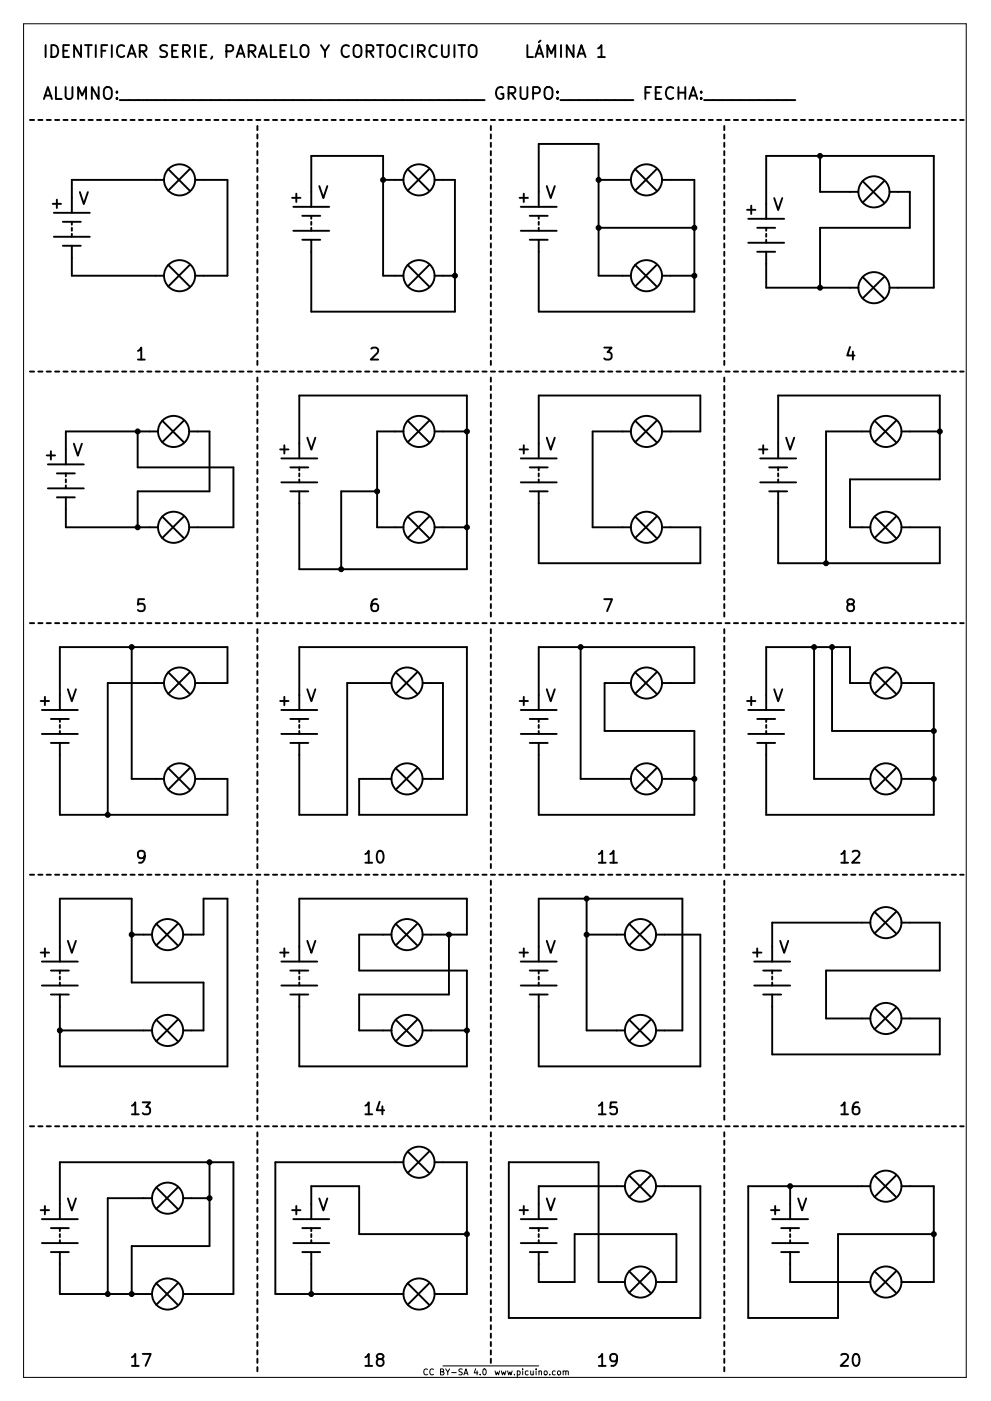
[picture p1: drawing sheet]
<svg xmlns="http://www.w3.org/2000/svg" width="210mm" height="297mm" viewBox="0 0 210 297" stroke-linecap="round" stroke-linejoin="round" font-family="sans-serif">
<path d="M5 5h200v287h-200zM90.7 290.4a.58 .58 0 0 0-.8 .5 .58 .58 0 0 0 .7 .6l.1-.1M94 289.6h20.3M102.5 290.4l.2-.2a.69 .69 0 0 1 .5 .7 .69 .69 0 0 1-.5 .6l-.3-.5zM119.5 290.8l.5-.1v.8M120 290.8l.2-.1h.3l.1 .8" fill="none" stroke="#000" stroke-width=".21"/>
<g fill="none" stroke="#000" stroke-width=".41">
<path d="M97.3 9.6h1.4M99.5 9.9a.86 .86 0 0 1 1-.3 .86 .86 0 0 1 .6 .8v.8a.84 .84 0 0 1-.8 .9 .84 .84 0 0 1-.9-.9zM121.7 9.6v2.5l-1.5-2.5v2.5M122.5 12.1l.9-2.5 .8 2.5M122.8 11.4h1.2M126.9 10.3l.7-.7v2.5M126.9 12.1h1.4M34.8 38.1h-19.6v7M35.7 35.9l4.6 4.5M40.3 35.9l-4.6 4.5M41.4 38.1h6.9v20.4h-6.9M81.3 38.1h4.3"/>
<path d="M86.5 35.9l4.6 4.5M91.1 35.9l-4.6 4.5M92.2 38.1h4.3v28h-30.5v-15.3M127 38.1h6.9M134.7 35.9l4.6 4.5M139.3 35.9l-4.6 4.5M140.5 38.1h6.8v28h-33v-15.3M174 33.1v7.6h8.1M183 38.4l4.6 4.6M187.6 38.4l-4.6 4.6M11.2 43.2h1.8M11.4 50.2h7.6"/>
<path d="M11.4 45.1h7.6M12.1 42.3v1.8M13.3 52.1h3.8M13.3 47h3.8M15.2 52.1v6.4h19.6M15.2 47v.7M15.2 48.3v.6M15.2 49.6v.6M35.7 56.2l4.6 4.5M40.3 56.2l-4.6 4.5M62 41.9h1.8M62.2 48.9h7.6"/>
<path d="M62.2 43.9h7.6M62.9 41.1v1.7M64.1 50.8h3.8M64.1 45.8h3.8M66 43.9v-10.8h15.3v25.4h4.3M66 45.8v.6M66 47v.7M66 48.3v.6M86.5 56.2l4.6 4.5M91.1 56.2l-4.6 4.5M92.2 58.5h4.3M110.2 41.9h1.8"/>
<path d="M110.5 48.9h7.6M110.5 43.9h7.6M111.1 41.1v1.7M112.4 50.8h3.8M112.4 45.8h3.8M114.3 43.9v-13.4h12.7v28h6.9M114.3 45.8v.6M114.3 47v.7M114.3 48.3v.6M127 48.3h20.3M134.7 56.2l4.6 4.5M139.3 56.2l-4.6 4.5"/>
<path d="M140.5 58.5h6.8M158.5 44.5h1.8M158.7 51.5h7.7M158.7 46.4h7.7M159.4 43.6v1.8M160.7 53.4h3.8M160.7 48.3h3.8M162.6 46.4v-13.3h35.5v27.9h-9.4M162.6 48.3v.6M162.6 49.6v.6M162.6 50.8v.7M162.6 53.4v7.6h19.5"/>
<path d="M183 58.7l4.6 4.6M187.6 58.7l-4.6 4.6M188.7 40.7h4.3v7.6h-19v12.7M9.9 96.6h1.8M10.2 98.5h7.6M10.8 95.7v1.7M29.2 91.5v7.6h20.3v12.7h-9.4M33.5 91.5h-19.5v7M34.4 89.2l4.6 4.6M39 89.2l-4.6 4.6M40.1 91.5h4.3v12.7h-15.2v7.6M59.4 95.3h1.8"/>
<path d="M59.7 97.2h7.6M60.3 94.4v1.8M61.6 99.1h3.8M63.5 97.2v-13.3h35.6v36.8h-35.6v-16.5M63.5 99.1v.6M85.6 91.5h-5.6v20.3h5.6M86.5 89.2l4.6 4.6M91.1 89.2l-4.6 4.6M92.2 91.5h6.9M110.2 95.3h1.8M110.5 97.2h7.6M111.1 94.4v1.8"/>
<path d="M112.4 99.1h3.8M114.3 99.1v.6M133.9 91.5h-8.2v20.3h8.2M134.7 89.2l4.6 4.6M139.3 89.2l-4.6 4.6M140.5 91.5h8.1v-7.6h-34.3v13.3M161 95.3h1.8M161.3 97.2h7.6M161.9 94.4v1.8M163.2 99.1h3.8M165.1 97.2v-13.3h34.3v17.7h-19.1v10.2h4.4M165.1 99.1v.6"/>
<path d="M184.7 91.5h-9.4v27.9M185.5 89.2l4.6 4.6M190.1 89.2l-4.6 4.6M191.3 91.5h8.1M10.2 103.5h7.6M12.1 105.4h3.8M12.1 100.4h3.8M14 105.4v6.4h19.5M14 100.4v.6M14 101.6v.7M14 102.9v.6M34.4 109.5l4.6 4.6"/>
<path d="M39 109.5l-4.6 4.6M59.7 102.3h7.6M61.6 104.2h3.8M63.5 100.4v.6M63.5 101.6v.7M80 104.2h-7.6v16.5M86.5 109.5l4.6 4.6M91.1 109.5l-4.6 4.6M92.2 111.8h6.9M110.5 102.3h7.6M112.4 104.2h3.8M114.3 100.4v.6"/>
<path d="M114.3 101.6v.7M114.3 104.2v15.2h34.3v-7.6h-8.1M134.7 109.5l4.6 4.6M139.3 109.5l-4.6 4.6M161.3 102.3h7.6M163.2 104.2h3.8M165.1 104.2v15.2h34.3v-7.6h-8.1M165.1 100.4v.6M165.1 101.6v.7M185.5 109.5l4.6 4.6M190.1 109.5l-4.6 4.6M27.9 137.2v27.9h6.9"/>
<path d="M123.2 137.2v27.9h10.7M172.7 137.2v27.9h12M176.5 137.2v17.8h21.6M8.6 148.6h1.8M8.9 155.6h7.6M8.9 150.5h7.6M9.5 147.7v1.8M10.8 157.5h3.8M10.8 152.4h3.8M12.7 157.5v15.3h35.6v-7.7h-6.9M12.7 152.4v.7M12.7 153.7v.6"/>
<path d="M12.7 155v.6M34.8 144.8h-11.9v28M35.7 142.5l4.6 4.6M40.3 142.5l-4.6 4.6M41.4 144.8h6.9v-7.6h-35.6v13.3M59.4 148.6h1.8M59.7 155.6h7.6M59.7 150.5h7.6M60.3 147.7v1.8M61.6 157.5h3.8M61.6 152.4h3.8M63.5 150.5v-13.3h35.6v35.6h-22.9v-7.7h6.9"/>
<path d="M63.5 152.4v.7M63.5 153.7v.6M63.5 155v.6M83.1 144.8h-9.4v28h-10.2v-15.3M83.9 142.5l4.6 4.6M88.5 142.5l-4.6 4.6M89.7 144.8h4.3v20.3h-4.3M110.2 148.6h1.8M110.5 155.6h7.6M110.5 150.5h7.6M111.1 147.7v1.8M112.4 157.5h3.8"/>
<path d="M112.4 152.4h3.8M114.3 152.4v.7M114.3 153.7v.6M114.3 155v.6M133.9 144.8h-5.6v10.2h19v17.8h-33v-15.3M134.7 142.5l4.6 4.6M139.3 142.5l-4.6 4.6M140.5 144.8h6.8v-7.6h-33v13.3M158.5 148.6h1.8M158.7 155.6h7.7M158.7 150.5h7.7M159.4 147.7v1.8"/>
<path d="M160.7 157.5h3.8M160.7 152.4h3.8M162.6 152.4v.7M162.6 153.7v.6M162.6 155v.6M184.7 144.8h-4.4v-7.6h-17.7v13.3M185.5 142.5l4.6 4.6M190.1 142.5l-4.6 4.6M191.3 144.8h6.8v28h-35.5v-15.3M35.7 162.9l4.6 4.5M40.3 162.9l-4.6 4.5M83.9 162.9l4.6 4.5"/>
<path d="M88.5 162.9l-4.6 4.5M134.7 162.9l4.6 4.5M139.3 162.9l-4.6 4.5M140.5 165.1h6.8M185.5 162.9l4.6 4.5M190.1 162.9l-4.6 4.5M191.3 165.1h6.8M27.9 198.2h4.4M33.1 195.9l4.6 4.5M37.7 195.9l-4.6 4.5M38.9 198.2h4.3v-7.7h5.1v35.6h-35.6v-15.2M83.1 198.2h-6.9v7.6h22.9v20.3h-35.6v-15.2"/>
<path d="M83.9 195.9l4.6 4.5M88.5 195.9l-4.6 4.5M89.7 198.2h9.4v-7.7h-35.6v13.4M95.2 198.2v12.7h-19v7.6h6.9M124.5 198.2h8.1M124.5 190.5v28h8.1M129.5 182.9h1.4M133.5 195.9l4.5 4.5M138 195.9l-4.5 4.5M139.2 198.2h9.4v27.9h-34.3v-15.2M184.7 195.6h-20.9v8.3M185.5 193.3l4.6 4.6"/>
<path d="M190.1 193.3l-4.6 4.6M191.3 195.6h8.1v10.2h-24.1v10.1h9.4M8.6 202h1.8M8.9 209h7.6M8.9 203.9h7.6M9.5 201.1v1.8M10.8 210.9h3.8M10.8 205.8h3.8M12.7 203.9v-13.4h15.2v17.8h15.3v10.2h-4.3M12.7 205.8v.6M12.7 207v.7M12.7 208.3v.7"/>
<path d="M12.7 218.5h19.6M33.1 216.2l4.6 4.6M37.7 216.2l-4.6 4.6M59.4 202h1.8M59.7 209h7.6M59.7 203.9h7.6M60.3 201.1v1.8M61.6 210.9h3.8M61.6 205.8h3.8M63.5 205.8v.6M63.5 207v.7M63.5 208.3v.7"/>
<path d="M83.9 216.2l4.6 4.6M88.5 216.2l-4.6 4.6M89.7 218.5h9.4M110.2 202h1.8M110.5 209h7.6M110.5 203.9h7.6M111.1 201.1v1.8M112.4 210.9h3.8M112.4 205.8h3.8M114.3 203.9v-13.4h30.5v28h-5.6M114.3 205.8v.6M114.3 207v.7"/>
<path d="M114.3 208.3v.7M133.5 216.2l4.5 4.6M138 216.2l-4.5 4.6M159.8 202h1.7M160 209h7.6M160 203.9h7.6M160.7 201.1v1.8M161.9 210.9h3.8M161.9 205.8h3.8M163.8 210.9v12.7h35.6v-7.7h-8.1M163.8 205.8v.6M163.8 207v.7"/>
<path d="M163.8 208.3v.7M185.5 213.7l4.6 4.5M190.1 213.7l-4.6 4.5M8.6 256.6h1.8M8.9 258.5h7.6M9.5 255.7v1.8M12.7 258.5v-12.1h36.8v28h-10.6M32.3 254h-9.4v20.4M33.1 251.8l4.6 4.5M37.7 251.8l-4.6 4.5M38.9 254h5.5M44.4 246.4v17.8h-16.5v10.2"/>
<path d="M62 256.6h1.8M62.2 258.5h7.6M62.9 255.7v1.8M66 258.5v-7h10.2v10.2h22.9M85.6 246.4h-27.2v28h27.2M86.5 244.1l4.6 4.6M91.1 244.1l-4.6 4.6M92.2 246.4h6.9v28h-6.9M110.2 256.6h1.8M110.5 258.5h7.6M111.1 255.7v1.8M132.6 251.5h-18.3v7"/>
<path d="M133.5 249.2l4.5 4.6M138 249.2l-4.5 4.6M139.2 251.5h9.4v27.9h-40.7v-33h19.1v25.4h5.6M163.6 256.6h1.8M163.8 258.5h7.6M164.5 255.7v1.8M167.6 251.5v7M184.7 251.5h-26v27.9h19.1v-17.7h20.3M185.5 249.2l4.6 4.6M190.1 249.2l-4.6 4.6M191.3 251.5h6.8v20.3h-6.8M8.9 263.6h7.6"/>
<path d="M10.8 265.5h3.8M10.8 260.4h3.8M12.7 260.4v.6M12.7 261.7v.6M12.7 262.9v.7M12.7 265.5v8.9h19.6M33.1 272.1l4.6 4.5M37.7 272.1l-4.6 4.5M62.2 263.6h7.6M64.1 265.5h3.8M64.1 260.4h3.8M66 260.4v.6"/>
<path d="M66 261.7v.6M66 262.9v.7M66 265.5v8.9M86.5 272.1l4.6 4.5M91.1 272.1l-4.6 4.5M110.5 263.6h7.6M112.4 265.5h3.8M112.4 260.4h3.8M114.3 260.4v.6M114.3 261.7v.6M114.3 262.9v.7M114.3 265.5v6.3h7.6v-10.1h21.6v10.1h-4.3"/>
<path d="M133.5 269.5l4.5 4.6M138 269.5l-4.5 4.6M163.8 263.6h7.6M165.7 265.5h3.8M165.7 260.4h3.8M167.6 265.5v6.3h17.1M167.6 260.4v.6M167.6 261.7v.6M167.6 262.9v.7M185.5 269.5l4.6 4.6M190.1 269.5l-4.6 4.6"/>
<circle cx="38.1" cy="38.1" r="3.3"/>
<circle cx="88.9" cy="38.1" r="3.3"/>
<circle cx="137.2" cy="38.1" r="3.3"/>
<circle cx="38.1" cy="58.5" r="3.3"/>
<circle cx="88.9" cy="58.5" r="3.3"/>
<circle cx="137.2" cy="58.5" r="3.3"/>
<circle cx="185.4" cy="40.7" r="3.3"/>
<circle cx="185.4" cy="61" r="3.3"/>
<circle cx="36.8" cy="91.5" r="3.3"/>
<circle cx="88.9" cy="91.5" r="3.3"/>
<circle cx="137.2" cy="91.5" r="3.3"/>
<circle cx="188" cy="91.5" r="3.3"/>
<circle cx="36.8" cy="111.8" r="3.3"/>
<circle cx="88.9" cy="111.8" r="3.3"/>
<circle cx="137.2" cy="111.8" r="3.3"/>
<circle cx="188" cy="111.8" r="3.3"/>
<circle cx="38.1" cy="144.8" r="3.3"/>
<circle cx="86.4" cy="144.8" r="3.3"/>
<circle cx="137.2" cy="144.8" r="3.3"/>
<circle cx="188" cy="144.8" r="3.3"/>
<circle cx="38.1" cy="165.1" r="3.3"/>
<circle cx="86.4" cy="165.1" r="3.3"/>
<circle cx="137.2" cy="165.1" r="3.3"/>
<circle cx="188" cy="165.1" r="3.3"/>
<circle cx="35.6" cy="198.2" r="3.3"/>
<circle cx="86.4" cy="198.2" r="3.3"/>
<circle cx="135.9" cy="198.2" r="3.3"/>
<circle cx="188" cy="195.6" r="3.3"/>
<circle cx="35.6" cy="218.5" r="3.3"/>
<circle cx="86.4" cy="218.5" r="3.3"/>
<circle cx="135.9" cy="218.5" r="3.3"/>
<circle cx="188" cy="215.9" r="3.3"/>
<circle cx="35.6" cy="254" r="3.3"/>
<circle cx="88.9" cy="246.4" r="3.3"/>
<circle cx="135.9" cy="251.5" r="3.3"/>
<circle cx="188" cy="251.5" r="3.3"/>
<circle cx="35.6" cy="274.4" r="3.3"/>
<circle cx="88.9" cy="274.4" r="3.3"/>
<circle cx="135.9" cy="271.8" r="3.3"/>
<circle cx="188" cy="271.8" r="3.3"/>
</g>
<g fill="#000" stroke="#000" stroke-width=".25">
<circle cx="81.3" cy="38.1" r=".51"/>
<circle cx="127" cy="38.1" r=".51"/>
<circle cx="174" cy="33.1" r=".51"/>
<circle cx="96.5" cy="58.5" r=".51"/>
<circle cx="127" cy="48.3" r=".51"/>
<circle cx="147.3" cy="48.3" r=".51"/>
<circle cx="147.3" cy="58.5" r=".51"/>
<circle cx="174" cy="61" r=".51"/>
<circle cx="29.2" cy="91.5" r=".51"/>
<circle cx="99.1" cy="91.5" r=".51"/>
<circle cx="199.4" cy="91.5" r=".51"/>
<circle cx="29.2" cy="111.8" r=".51"/>
<circle cx="80" cy="104.2" r=".51"/>
<circle cx="99.1" cy="111.8" r=".51"/>
<circle cx="175.3" cy="119.4" r=".51"/>
<circle cx="27.9" cy="137.2" r=".51"/>
<circle cx="72.4" cy="120.7" r=".51"/>
<circle cx="123.2" cy="137.2" r=".51"/>
<circle cx="172.7" cy="137.2" r=".51"/>
<circle cx="176.5" cy="137.2" r=".51"/>
<circle cx="198.1" cy="155" r=".51"/>
<circle cx="22.9" cy="172.8" r=".51"/>
<circle cx="147.3" cy="165.1" r=".51"/>
<circle cx="198.1" cy="165.1" r=".51"/>
<circle cx="27.9" cy="198.2" r=".51"/>
<circle cx="95.3" cy="198.2" r=".51"/>
<circle cx="124.5" cy="198.2" r=".51"/>
<circle cx="124.5" cy="190.5" r=".51"/>
<circle cx="12.7" cy="218.5" r=".51"/>
<circle cx="99.1" cy="218.5" r=".51"/>
<circle cx="44.5" cy="246.4" r=".51"/>
<circle cx="44.5" cy="254" r=".51"/>
<circle cx="167.6" cy="251.5" r=".51"/>
<circle cx="22.9" cy="274.4" r=".51"/>
<circle cx="27.9" cy="274.4" r=".51"/>
<circle cx="66" cy="274.4" r=".51"/>
<circle cx="99.1" cy="261.7" r=".51"/>
<circle cx="198.1" cy="261.7" r=".51"/>
</g>
<g fill="none" stroke="#000" stroke-width=".41" stroke-dasharray=".9 .9">
<path d="M6.3 25.4h198.2M54.6 26.7v50.8M104.1 26.7v50.8M153.7 26.7v50.8M6.3 78.8h198.2M54.6 80v50.8M104.1 80v50.8M153.7 80v50.8M6.3 132.1h198.2M54.6 133.4v50.8M104.1 133.4v50.8M153.7 133.4v50.8"/>
<path d="M6.3 185.5h198.2M54.6 186.7v50.8M104.1 186.7v50.8M153.7 186.7v50.8M6.3 238.8h198.2M54.6 240.1v50.8M104.1 240.1v48.9M153.7 240.1v50.8"/>
</g>
<g font-size="3.5">
<text x="8.9" y="12.2">IDENTIFICAR SERIE, PARALELO Y CORTOCIRCUITO</text>
<text x="102.5" y="12.2">LÁMINA 1</text>
<text x="8.9" y="21.1">ALUMNO:________________________________________ GRUPO:________ FECHA:__________</text>
<text x="16.6" y="43.4">V</text>
<text x="67.4" y="42.1">V</text>
<text x="115.7" y="42.1">V</text>
<text x="164" y="44.7">V</text>
<text x="28.6" y="76.4">1</text>
<text x="78.1" y="76.4">2</text>
<text x="127.6" y="76.4">3</text>
<text x="179.1" y="76.4">4</text>
<text x="64.9" y="95.5">V</text>
<text x="115.7" y="95.5">V</text>
<text x="166.5" y="95.5">V</text>
<text x="15.4" y="96.7">V</text>
<text x="28.6" y="129.7">5</text>
<text x="78.1" y="129.7">6</text>
<text x="127.6" y="129.7">7</text>
<text x="179.1" y="129.7">8</text>
<text x="14.1" y="148.8">V</text>
<text x="64.9" y="148.8">V</text>
<text x="115.7" y="148.8">V</text>
<text x="164" y="148.8">V</text>
<text x="28.6" y="183">9</text>
<text x="76.8" y="183">10</text>
<text x="126.4" y="183">11</text>
<text x="177.8" y="183">12</text>
<text x="14.1" y="202.1">V</text>
<text x="64.9" y="202.1">V</text>
<text x="115.7" y="202.1">V</text>
<text x="165.2" y="202.1">V</text>
<text x="27.3" y="236.4">13</text>
<text x="76.8" y="236.4">14</text>
<text x="126.4" y="236.4">15</text>
<text x="177.8" y="236.4">16</text>
<text x="14.1" y="256.8">V</text>
<text x="67.4" y="256.8">V</text>
<text x="115.7" y="256.8">V</text>
<text x="169" y="256.8">V</text>
<text x="27.3" y="289.7">17</text>
<text x="76.8" y="289.7">18</text>
<text x="126.4" y="289.7">19</text>
<text x="177.8" y="289.7">20</text>
</g>
<g font-size="1.8">
<text x="90.8" y="291.6">CC BY-SA 4.0</text>
<text x="105.4" y="291.6">www.picuino.com</text>
</g>
</svg>
